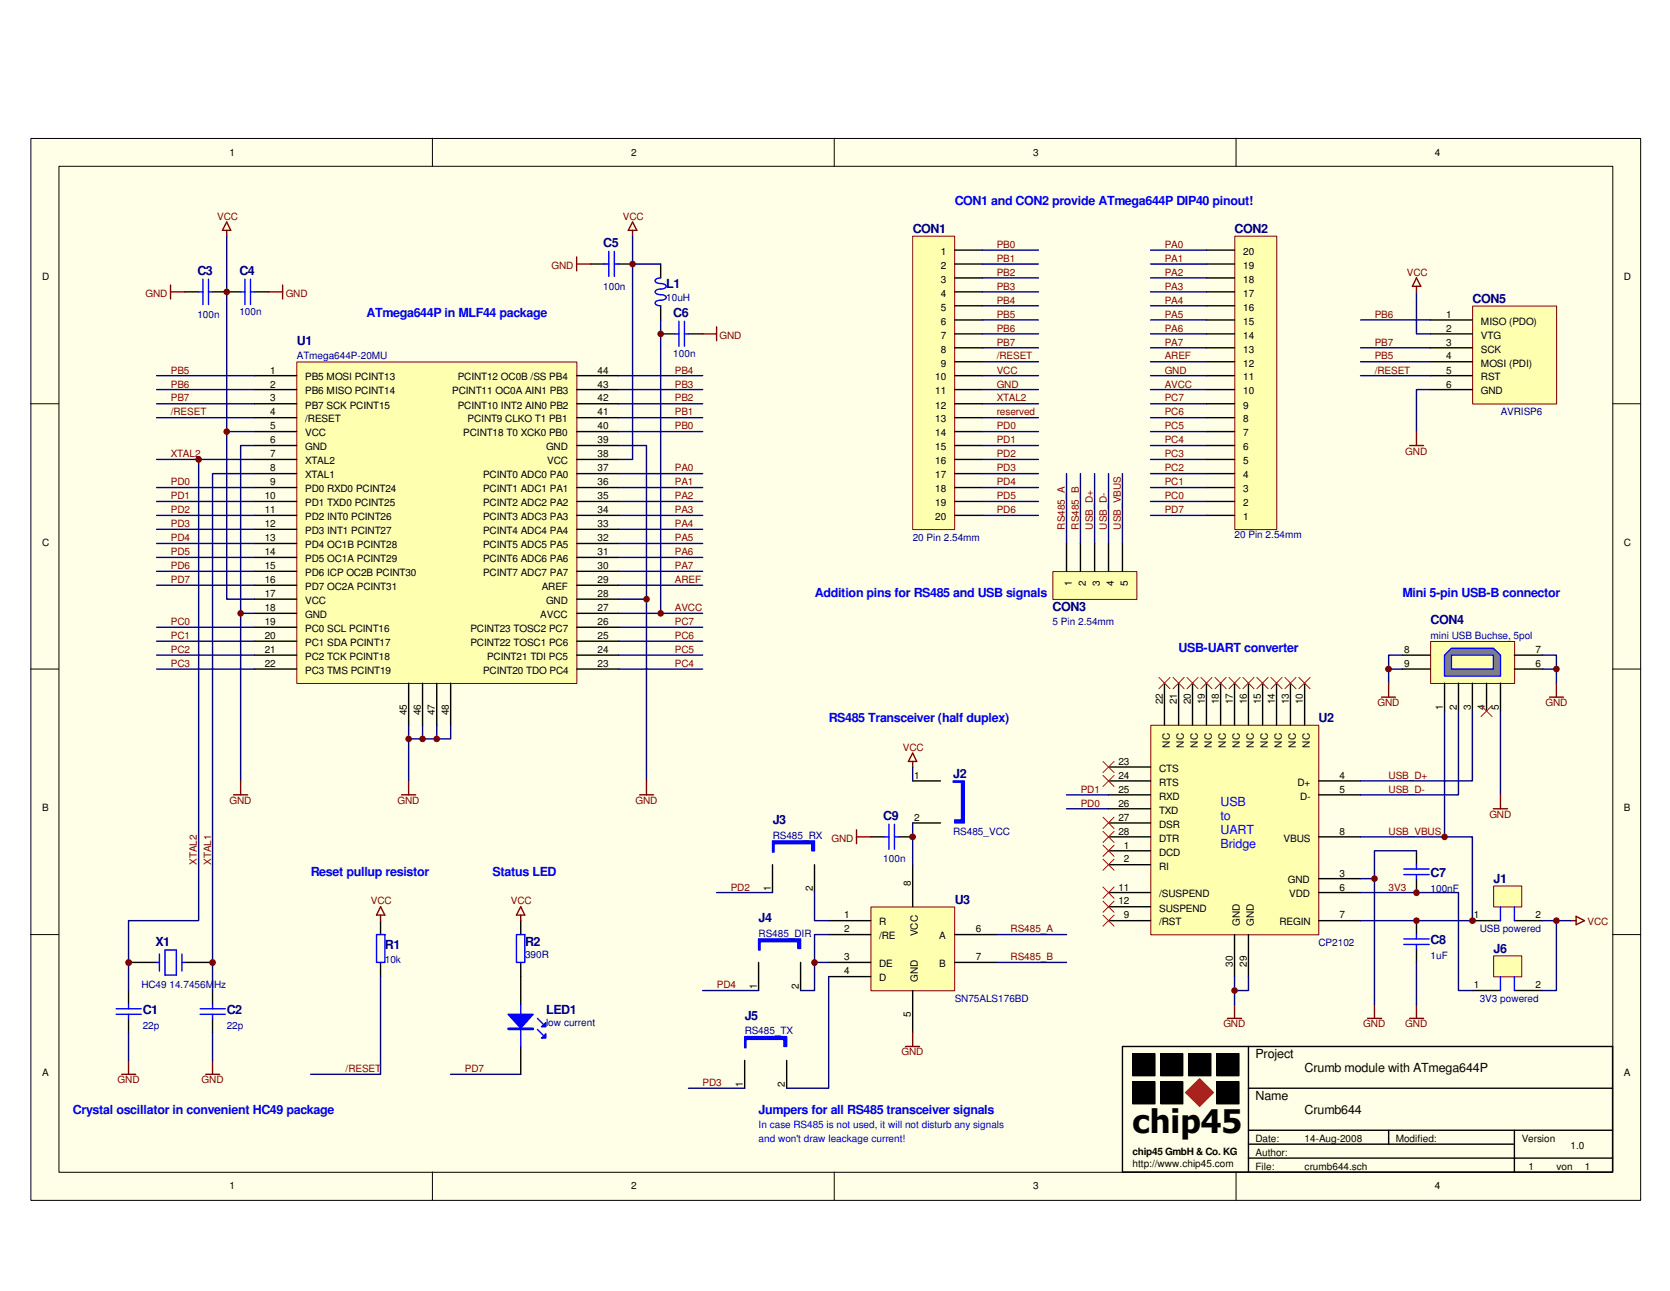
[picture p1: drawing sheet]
<svg xmlns="http://www.w3.org/2000/svg" width="279mm" height="216mm" viewBox="0 0 279 216" stroke-linecap="round" stroke-linejoin="round" font-family="sans-serif">
<path d="M5.2 23.2h269.3v177.5h-269.3z" fill="#ffffe8"/>
<g fill="none" stroke="#000" stroke-width=".17">
<path d="M5.2 23.2h269.3v177.5h-269.3zM9.9 27.8h259.9v168.2h-259.9zM72.3 23.1v4.7M139.6 23.1v4.7M206.8 23.1v4.7M5.1 67.5h4.7M269.8 67.5h4.6M5.1 111.9h4.7M269.8 111.9h4.6M5.1 156.3h4.7M269.8 156.3h4.6M189.5 176.2h3.8v3.7h-3.8z"/>
<path d="M194.2 176.2h3.7v3.7h-3.7zM198.8 176.2h3.8v3.7h-3.8zM203.5 176.2h3.8v3.7h-3.8zM72.3 196v4.7M139.6 196v4.7M189.5 180.9h3.8v3.7h-3.8zM194.2 180.9h3.7v3.7h-3.7zM203.5 180.9h3.8v3.7h-3.8zM206.8 196v4.7"/>
</g>
<path d="M208.9 175v21M269.8 175h-82v21M208.9 189h60.9M208.9 191.3h44.5M208.9 193.7h60.9M208.9 182h60.9M232.3 189v2.3M253.4 189v7" fill="none" stroke="#000" stroke-width=".23"/>
<path d="M189.5 176.2h3.8v3.7h-3.8zM194.2 176.2h3.7v3.7h-3.7zM198.9 176.2h3.7v3.7h-3.7zM203.6 176.2h3.7v3.7h-3.7zM189.5 180.9h3.8v3.7h-3.8zM194.2 180.9h3.7v3.7h-3.7zM203.6 180.9h3.7v3.7h-3.7z" fill="#000"/>
<path d="M198.3 182.7l2.4-2.3 2.3 2.3-2.3 2.3z" fill="#bf0000"/>
<path d="M198.3 182.7l2.4-2.3 2.3 2.3-2.3 2.3z" fill="none" stroke="#bf0000" stroke-width=".17"/>
<path d="M269.8 175v21h-82" fill="none" stroke="#000" stroke-width=".23"/>
<path d="M49.7 60.6h46.8v53.7h-46.8z" fill="#ffffb0"/>
<path d="M49.7 60.5h46.8v53.8h-46.8z" fill="none" stroke="#800000" stroke-width=".17"/>
<g fill="none" stroke="#000" stroke-width=".23">
<path d="M42.6 62.8h7M42.6 65.2h7M42.6 67.5h7M42.6 69.8h7M42.6 72.2h7M42.6 74.5h7M42.6 76.8h7M42.6 79.2h7M96.5 62.8h7M96.5 65.2h7M96.5 67.5h7M96.5 69.8h7"/>
<path d="M96.5 72.2h7M96.5 74.5h7M96.5 76.8h7M96.5 79.2h7M42.6 81.5h7M42.6 83.9h7M42.6 86.2h7M42.6 88.5h7M42.6 90.9h7M42.6 93.2h7M42.6 95.5h7M42.6 97.9h7"/>
<path d="M96.5 81.5h7M96.5 83.9h7M96.5 86.2h7M96.5 88.5h7M96.5 90.9h7M96.5 93.2h7M96.5 95.5h7M96.5 97.9h7M42.6 100.2h7M42.6 102.6h7M42.6 104.9h7M42.6 107.2h7"/>
<path d="M42.6 109.6h7M42.6 111.9h7M68.4 114.3v6.9M70.7 114.3v6.9M73.1 114.3v6.9M75.4 114.3v6.9M96.5 100.2h7M96.5 102.6h7M96.5 104.9h7M96.5 107.2h7M96.5 109.6h7M96.5 111.9h7"/>
</g>
<path d="M145.8 151.7h13.9v14h-13.9z" fill="#ffffb0"/>
<path d="M145.7 151.7h14v14h-14z" fill="none" stroke="#800000" stroke-width=".17"/>
<path d="M138.6 154h7.1M138.6 156.3h7.1M152.7 144.6v7M159.7 156.3h7M138.6 161h7.1M138.6 163.3h7.1M152.7 165.7v6.9M159.7 161h7" fill="none" stroke="#000" stroke-width=".23"/>
<path d="M192.6 121.3h28v35h-28z" fill="#ffffb0"/>
<path d="M192.5 121.3h28.1v35h-28.1z" fill="none" stroke="#800000" stroke-width=".17"/>
<g fill="none" stroke="#000" stroke-width=".23">
<path d="M194.8 114.3v6.9M197.2 114.3v6.9M199.5 114.3v6.9M201.8 114.3v6.9M204.2 114.3v6.9M206.5 114.3v6.9M208.9 114.3v6.9M211.2 114.3v6.9M213.6 114.3v6.9M215.9 114.3v6.9M218.3 114.3v6.9M185.5 140h7"/>
<path d="M185.5 132.9h7M185.5 130.6h7M185.5 137.6h7M185.5 135.3h7M185.5 128.3h7M220.6 140h7M220.6 132.9h7M220.6 130.6h7M185.5 154h7M185.5 149.3h7M185.5 151.6h7M185.5 144.6h7"/>
<path d="M185.5 142.3h7M206.5 156.3v7M208.9 156.3v7M220.6 154h7M220.6 149.3h7M220.6 146.9h7M237 142.3v2.3M237 146.9v2.4M237 154v2.3M237 158.6v2.4"/>
</g>
<path d="M234.9 146.3h4.2M234.9 145.3h4.2M234.9 157.9h4.2M234.9 157h4.2M237 144.6v.7M237 146.3v.6M237 156.3v.7M237 157.9v.7" fill="none" stroke="#00f" stroke-width=".23"/>
<path d="M249.9 135.3h2.3M251 132.9v2.4M205.4 170.3h2.3M206.5 168v2.3M228.8 170.3h2.3M230 168v2.3M235.8 170.3h2.4M237 168v2.3" fill="none" stroke="#800000" stroke-width=".23"/>
<path d="M251 118.9v14M227.6 146.9h2.4v21.1M227.6 149.3h9.4M237 142.3h-7v4.6M206.5 163.3v4.7M208.9 163.3v2.4h-2.4M237 161v7" fill="none" stroke="#000080" stroke-width=".23"/>
<g fill="none" stroke="#f00" stroke-width=".17">
<path d="M193.9 113.3l1.8 1.9M195.7 113.3l-1.8 1.9M196.3 113.3l1.8 1.9M198.1 113.3l-1.8 1.9M198.6 113.3l1.8 1.9M200.4 113.3l-1.8 1.9M200.9 113.3l1.9 1.9M202.8 113.3l-1.9 1.9M203.3 113.3l1.8 1.9M205.1 113.3l-1.8 1.9M205.6 113.3l1.9 1.9M207.5 113.3l-1.9 1.9"/>
<path d="M207.9 113.3l1.9 1.9M209.8 113.3l-1.9 1.9M210.3 113.3l1.9 1.9M212.2 113.3l-1.9 1.9M212.6 113.3l1.9 1.9M214.5 113.3l-1.9 1.9M215 113.3l1.8 1.9M216.8 113.3l-1.8 1.9M217.3 113.3l1.9 1.9M219.2 113.3l-1.9 1.9M184.5 150.7l1.9 1.9M186.4 150.7l-1.9 1.9"/>
</g>
<path d="M239.4 107.3h14v7h-14z" fill="#ffffb0"/>
<path d="M239.4 107.3h14v7h-14z" fill="none" stroke="#800000" stroke-width=".17"/>
<path d="M241.7 114.3v4.6M244 114.3v4.6M246.3 114.3v4.6M248.7 114.3v4.6" fill="none" stroke="#000" stroke-width=".23"/>
<path d="M241.7 109.6l1.1-1.2h7.1l1.1 1.2v3.5h-9.3z" fill-rule="evenodd" fill="#808080"/>
<path d="M242.8 108.4h7.1l1.1 1.2v3.5h-9.3v-3.5z" fill="none" stroke="#00f" stroke-width=".23"/>
<path d="M242.8 109.6h7.1v2.3h-7.1z" fill-rule="evenodd" fill="#ffffb0"/>
<path d="M242.8 109.6h7.1v2.3h-7.1z" fill="none" stroke="#00f" stroke-width=".23"/>
<path d="M234.7 111.9h4.6M234.7 109.6h4.6M251 114.3v4.6M253.4 111.9h4.7M253.4 109.6h4.7M246.3 154h4.7M253.4 154h4.7" fill="none" stroke="#000" stroke-width=".23"/>
<path d="M241.7 118.9v21.1h-14.1M244 118.9v14h-16.4M246.3 118.9v11.7h-18.7M241.7 140h4.6v14h-18.7" fill="none" stroke="#000080" stroke-width=".23"/>
<g fill="none" stroke="#f00" stroke-width=".17">
<path d="M247.8 118l1.8 1.8M249.6 118l-1.8 1.8M184.5 127.3l1.9 1.9M184.5 129.7l1.9 1.8M184.5 136.7l1.9 1.9M184.5 139l1.9 1.9M186.4 127.3l-1.9 1.9M186.4 129.7l-1.9 1.8M186.4 136.7l-1.9 1.9M186.4 139l-1.9 1.9M184.5 141.4l1.9 1.8M184.5 143.7l1.9 1.8"/>
<path d="M184.5 153l1.9 1.9M184.5 148.3l1.9 1.9M186.4 141.4l-1.9 1.8M186.4 143.7l-1.9 1.8M186.4 153l-1.9 1.9M186.4 148.3l-1.9 1.9"/>
</g>
<path d="M262.8 154h.9M263.7 153.2l1.4 .8-1.4 .6z" fill="none" stroke="#800000" stroke-width=".23"/>
<path d="M249.9 148.2h4.7v3.5h-4.7z" fill="#ffffb0"/>
<path d="M249.9 148.2h4.7v3.5h-4.7z" fill="none" stroke="#800000" stroke-width=".17"/>
<g fill="none" stroke="#00f" stroke-width=".23">
<path d="M26.7 159.6v2.8M27.6 158.9h1.9v4.2h-1.9zM30.4 159.6v2.8M86.4 156.3h1.4v4.7h-1.4zM251 151.6v2.4M253.4 151.6v2.4M19.4 169.6h4.2M19.4 168.7h4.2M21.5 168v.7M21.5 169.6v.7M26.2 161h.5M30.4 161h.5"/>
<path d="M33.5 169.6h4.2M33.5 168.7h4.2M35.6 168v.7M35.6 169.6v.7M87.1 168v7M89.9 172.2l.9 .9M89.9 170.3l.9 .9"/>
</g>
<path d="M232.3 111.9h2.4M234.7 109.6h-2.4v4.7M258.1 109.6h2.3v4.7M258.1 111.9h2.3M21.5 172.6v4.7M35.6 172.6v4.7" fill="none" stroke="#000080" stroke-width=".23"/>
<path d="M231.1 116.6h2.4M232.3 114.3v2.3M259.3 116.6h2.3M260.4 114.3v2.3M20.4 179.7h2.3M21.5 177.3v2.4M34.4 179.7h2.3M35.6 177.3v2.4" fill="none" stroke="#800000" stroke-width=".23"/>
<path d="M87.1 154v2.3M21.5 165.7v2.3M21.5 170.3v2.3M21.5 161h4.7M30.9 161h4.7M35.6 165.7v2.3M35.6 170.3v2.3M87.1 161v7M87.1 175v4.7" fill="none" stroke="#000" stroke-width=".23"/>
<path d="M85 169.6h4.2l-2.1 2.4z" fill="#00f"/>
<path d="M85 169.6h4.2l-2.1 2.4zM85 172h4.2v.2h-4.2z" fill="none" stroke="#00f" stroke-width=".23"/>
<path d="M85 172.1h4.2" fill="none" stroke="#00f" stroke-width=".21"/>
<path d="M91.3 172.9v.7h-.7z" fill="#00f"/>
<path d="M91.3 172.9v.7h-.7z" fill="none" stroke="#00f" stroke-width=".23"/>
<path d="M90.6 171.7l.7-.7v.7z" fill="#00f"/>
<path d="M90.6 171.7l.7-.7v.7z" fill="none" stroke="#00f" stroke-width=".23"/>
<path d="M87.1 151.6l.7 1.4h-1.4zM87.1 153v1" fill="none" stroke="#800000" stroke-width=".23"/>
<path d="M246.4 51.2h14v16.4h-14z" fill="#ffffb0"/>
<path d="M246.4 51.2h14v16.4h-14z" fill="none" stroke="#800000" stroke-width=".17"/>
<path d="M98.8 44.2h2.3M103.5 44.2h2.3M110.5 44.2v2.3M110.5 51.1v2.4M239.3 53.5h7M239.3 55.8h7M239.3 58.2h7M239.3 60.5h7M239.3 62.8h7M239.3 65.2h7M63.7 154v2.3M63.7 161v2.3" fill="none" stroke="#000" stroke-width=".23"/>
<g fill="none" stroke="#000080" stroke-width=".23">
<path d="M37.9 39.5v60.7h4.7M227.6 53.5h11.7M227.6 58.2h11.7M237 48.8v7h2.3M37.9 72.2h4.7M42.6 79.2h-7v86.5M42.6 76.8h-9.4v77.2h-11.7v11.7M42.6 74.5h-2.3v56.1M227.6 60.5h11.7M227.6 62.8h11.7M239.3 65.2h-2.3v7M40.3 102.6h2.3"/>
<path d="M68.4 121.2v9.4M70.7 121.2v2.4M73.1 121.2v2.4M75.4 121.2v2.4h-7"/>
</g>
<g fill="none" stroke="#800000" stroke-width=".23">
<path d="M37.9 37.1l.7 1.4h-1.4zM37.9 38.5v1M105.8 37.1l.8 1.4h-1.5zM105.8 38.5v1M96.5 43v2.3M96.5 44.2h2.3M237 46.5l.7 1.4h-1.4zM237 47.9v.9M235.8 74.5h2.4M237 72.2v2.3M39.1 132.9h2.3M40.3 130.6v2.3"/>
<path d="M67.2 132.9h2.4M68.4 130.6v2.3M63.7 151.6l.7 1.4h-1.4zM63.7 153v1"/>
</g>
<path d="M101.1 44.2h.8M101.9 42v4.2M102.8 44.2h.7M102.8 42v4.2M110.5 46.5a.81 .81 0 0 0-.9 .4 .81 .81 0 0 0 .9 .5 .84 .84 0 0 1 1 .5 .84 .84 0 0 1-1 .4 .81 .81 0 0 0-.9 .5 .81 .81 0 0 0 .9 .5 .84 .84 0 0 1 1 .4 .84 .84 0 0 1-1 .5 .81 .81 0 0 0-.9 .5 .81 .81 0 0 0 .9 .4M63 156.3h1.4v4.7h-1.4z" fill="none" stroke="#00f" stroke-width=".23"/>
<path d="M152.7 39.5h7v49.1h-7z" fill="#ffffb0"/>
<path d="M152.7 39.5h7v49.1h-7z" fill="none" stroke="#800000" stroke-width=".17"/>
<g fill="none" stroke="#000" stroke-width=".23">
<path d="M159.7 41.8h4.7M159.7 44.2h4.7M159.7 46.5h4.7M159.7 48.8h4.7M159.7 51.1h4.7M159.7 53.5h4.7M159.7 55.8h4.7M159.7 58.2h4.7M159.7 60.5h4.7M159.7 62.8h4.7M159.7 65.2h4.7M159.7 67.5h4.7"/>
<path d="M159.7 69.8h4.7M159.7 72.2h4.7M159.7 74.5h4.7M159.7 76.8h4.7M159.7 79.2h4.7M159.7 81.5h4.7M159.7 83.9h4.7M159.7 86.2h4.7"/>
</g>
<path d="M206.6 39.5h7v49.1h-7z" fill="#ffffb0"/>
<path d="M206.6 39.5h7v49.1h-7z" fill="none" stroke="#800000" stroke-width=".17"/>
<g fill="none" stroke="#000" stroke-width=".23">
<path d="M110.5 55.8h2.4M115.2 55.8h2.4M201.8 58.2h4.7M201.8 55.8h4.7M201.8 53.5h4.7M201.8 51.1h4.7M201.8 48.8h4.7M201.8 46.5h4.7M201.8 44.2h4.7M201.8 41.8h4.7M201.8 79.2h4.7M201.8 76.8h4.7"/>
<path d="M201.8 74.5h4.7M201.8 72.2h4.7M201.8 69.8h4.7M201.8 67.5h4.7M201.8 65.2h4.7M201.8 62.8h4.7M201.8 60.5h4.7M201.8 86.2h4.7M201.8 83.9h4.7M201.8 81.5h4.7"/>
</g>
<path d="M105.8 39.5v37.3h-2.3M105.8 44.2h4.7M110.5 53.5v49.1h-7M103.5 74.5h4.7v25.7M103.5 100.2h4.7v30.4" fill="none" stroke="#000080" stroke-width=".23"/>
<path d="M112.9 55.8h.7M113.6 53.7v4.2M114.5 55.8h.7M114.5 53.7v4.2" fill="none" stroke="#00f" stroke-width=".23"/>
<path d="M117.6 55.8h2.3M119.9 54.7v2.3M107 132.9h2.3M108.2 130.6v2.3" fill="none" stroke="#800000" stroke-width=".23"/>
<circle cx="206.5" cy="165.7" r=".46" fill="#800000"/>
<circle cx="206.5" cy="165.7" r=".46" fill="none" stroke="#800000" stroke-width=".17"/>
<circle cx="230" cy="146.9" r=".46" fill="#800000"/>
<circle cx="230" cy="146.9" r=".46" fill="none" stroke="#800000" stroke-width=".17"/>
<circle cx="241.7" cy="140" r=".46" fill="#800000"/>
<circle cx="241.7" cy="140" r=".46" fill="none" stroke="#800000" stroke-width=".17"/>
<circle cx="232.3" cy="111.9" r=".48" fill="#800000"/>
<circle cx="232.3" cy="111.9" r=".48" fill="none" stroke="#800000" stroke-width=".17"/>
<circle cx="260.4" cy="111.9" r=".46" fill="#800000"/>
<circle cx="260.4" cy="111.9" r=".46" fill="none" stroke="#800000" stroke-width=".17"/>
<path d="M30.9 48.8h2.3M35.6 48.8h4.7M42.6 48.8h2.4" fill="none" stroke="#000" stroke-width=".23"/>
<path d="M33.2 48.8h.8M34 46.7v4.2M34.9 48.8h.7M34.9 46.7v4.2M40.3 48.8h.7M41 46.7v4.2M41.9 48.8h.7M41.9 46.7v4.2" fill="none" stroke="#00f" stroke-width=".23"/>
<path d="M28.5 47.7v2.3M28.5 48.8h2.4M45 48.8h2.3M47.3 47.7v2.3" fill="none" stroke="#800000" stroke-width=".23"/>
<circle cx="246.4" cy="154" r=".48" fill="#800000"/>
<circle cx="246.4" cy="154" r=".48" fill="none" stroke="#800000" stroke-width=".17"/>
<g fill="none" stroke="#000080" stroke-width=".23">
<path d="M164.4 41.8h9.3M164.4 44.2h9.3M164.4 46.5h9.3M164.4 48.8h9.3M164.4 51.1h9.3M164.4 53.5h9.3M164.4 55.8h9.3M164.4 58.2h9.3M192.5 41.8h9.3M192.5 44.2h9.3M192.5 46.5h9.3M192.5 48.8h9.3"/>
<path d="M192.5 51.1h9.3M192.5 53.5h9.3M192.5 55.8h9.3M192.5 58.2h9.3M26.2 62.8h16.4M26.2 65.2h16.4M26.2 67.5h16.4M26.2 69.8h16.4M26.2 76.8h7M103.5 62.8h14.1M103.5 65.2h14.1M103.5 67.5h14.1"/>
<path d="M103.5 69.8h14.1M103.5 72.2h14.1M103.5 79.2h14.1M164.4 62.8h9.3M164.4 65.2h9.3M164.4 67.5h9.3M164.4 69.8h9.3M164.4 72.2h9.3M164.4 79.2h9.3M164.4 76.8h9.3M164.4 60.5h9.3M164.4 74.5h9.3"/>
<path d="M192.5 62.8h9.3M192.5 65.2h9.3M192.5 67.5h9.3M192.5 69.8h9.3M192.5 72.2h9.3M192.5 79.2h9.3M192.5 76.8h9.3M192.5 60.5h9.3M192.5 74.5h9.3M26.2 81.5h16.4M26.2 83.9h16.4M26.2 86.2h16.4"/>
<path d="M26.2 88.5h16.4M26.2 90.9h16.4M26.2 93.2h16.4M26.2 95.5h16.4M26.2 97.9h16.4M103.5 81.5h14.1M103.5 83.9h14.1M103.5 86.2h14.1M103.5 88.5h14.1M103.5 90.9h14.1M103.5 93.2h14.1M103.5 95.5h14.1"/>
<path d="M103.5 97.9h14.1M164.4 81.5h9.3M164.4 83.9h9.3M164.4 86.2h9.3M192.5 81.5h9.3M192.5 83.9h9.3M192.5 86.2h9.3M26.2 104.9h16.4M26.2 107.2h16.4M26.2 109.6h16.4M26.2 111.9h16.4M103.5 104.9h14.1"/>
<path d="M103.5 107.2h14.1M103.5 109.6h14.1M103.5 111.9h14.1M110.5 102.6h7.1"/>
</g>
<path d="M176.2 95.6h14v4.6h-14z" fill="#ffffb0"/>
<path d="M176.1 95.6h14.1v4.6h-14.1z" fill="none" stroke="#800000" stroke-width=".17"/>
<path d="M178.4 90.9v4.6M180.8 90.9v4.6M183.1 90.9v4.6M185.5 90.9v4.6M187.8 90.9v4.6" fill="none" stroke="#000" stroke-width=".23"/>
<path d="M178.4 79.2v11.7M180.8 79.2v11.7M183.1 79.2v11.7M185.5 79.2v11.7M187.8 79.2v11.7" fill="none" stroke="#000080" stroke-width=".23"/>
<circle cx="35.5" cy="161" r=".48" fill="#800000"/>
<circle cx="35.5" cy="161" r=".48" fill="none" stroke="#800000" stroke-width=".17"/>
<circle cx="21.5" cy="161" r=".49" fill="#800000"/>
<circle cx="21.5" cy="161" r=".49" fill="none" stroke="#800000" stroke-width=".17"/>
<circle cx="33.2" cy="76.8" r=".47" fill="#800000"/>
<circle cx="33.2" cy="76.8" r=".47" fill="none" stroke="#800000" stroke-width=".17"/>
<circle cx="37.9" cy="72.2" r=".46" fill="#800000"/>
<circle cx="37.9" cy="72.2" r=".46" fill="none" stroke="#800000" stroke-width=".17"/>
<circle cx="40.3" cy="102.6" r=".46" fill="#800000"/>
<circle cx="40.3" cy="102.6" r=".46" fill="none" stroke="#800000" stroke-width=".17"/>
<circle cx="68.4" cy="123.6" r=".46" fill="#800000"/>
<circle cx="68.4" cy="123.6" r=".46" fill="none" stroke="#800000" stroke-width=".17"/>
<circle cx="73.1" cy="123.6" r=".47" fill="#800000"/>
<circle cx="73.1" cy="123.6" r=".47" fill="none" stroke="#800000" stroke-width=".17"/>
<circle cx="70.7" cy="123.6" r=".46" fill="#800000"/>
<circle cx="70.7" cy="123.6" r=".46" fill="none" stroke="#800000" stroke-width=".17"/>
<circle cx="110.5" cy="102.6" r=".46" fill="#800000"/>
<circle cx="110.5" cy="102.6" r=".46" fill="none" stroke="#800000" stroke-width=".17"/>
<circle cx="108.2" cy="100.2" r=".46" fill="#800000"/>
<circle cx="108.2" cy="100.2" r=".46" fill="none" stroke="#800000" stroke-width=".17"/>
<path d="M166.7 156.3h11.7M63.7 163.3v16.4h-11.7M75.4 179.7h11.7M166.7 161h11.7" fill="none" stroke="#000080" stroke-width=".23"/>
<path d="M143.3 138.8v2.3M143.3 140h2.4M152.7 125.9l.7 1.4h-1.4zM152.7 127.3v1M151.5 175h2.3M152.7 172.6v2.4" fill="none" stroke="#800000" stroke-width=".23"/>
<path d="M145.7 140h2.3M150.3 140h2.4" fill="none" stroke="#000" stroke-width=".23"/>
<path d="M148 140h.7M148.7 137.8v4.2M149.6 140h.7M149.6 137.8v4.2" fill="none" stroke="#00f" stroke-width=".23"/>
<circle cx="37.9" cy="48.8" r=".46" fill="#800000"/>
<circle cx="37.9" cy="48.8" r=".46" fill="none" stroke="#800000" stroke-width=".17"/>
<circle cx="105.8" cy="44.2" r=".46" fill="#800000"/>
<circle cx="105.8" cy="44.2" r=".46" fill="none" stroke="#800000" stroke-width=".17"/>
<circle cx="110.5" cy="55.8" r=".46" fill="#800000"/>
<circle cx="110.5" cy="55.8" r=".46" fill="none" stroke="#800000" stroke-width=".17"/>
<circle cx="237" cy="154" r=".46" fill="#800000"/>
<circle cx="237" cy="154" r=".46" fill="none" stroke="#800000" stroke-width=".17"/>
<path d="M152.7 130.6h4.7M152.7 137.6h4.7" fill="none" stroke="#000" stroke-width=".23"/>
<path d="M159.5 130.6h1.8v7h-1.6v-.5h1.2v-6.3h-1.4z" fill-rule="evenodd" fill="#00f"/>
<path d="M159.5 130.6h1.8v7h-1.6v-.5h1.2v-6.3h-1.4z" fill="none" stroke="#00f" stroke-width=".23"/>
<path d="M129.2 144.6v4.7M136.3 144.6v4.7" fill="none" stroke="#000" stroke-width=".23"/>
<path d="M129.2 140.6h7.1v1.7h-.5v-1.2h-6.3v1.4h-.3z" fill-rule="evenodd" fill="#00f"/>
<path d="M129.2 140.6h7.1v1.7h-.5v-1.2h-6.3v1.4h-.3z" fill="none" stroke="#00f" stroke-width=".23"/>
<path d="M126.9 161v4.7M133.9 161v4.7" fill="none" stroke="#000" stroke-width=".23"/>
<path d="M126.9 157h7v1.6h-.4v-1.1h-6.3v1.4h-.3z" fill-rule="evenodd" fill="#00f"/>
<path d="M126.9 157h7v1.6h-.4v-1.1h-6.3v1.4h-.3z" fill="none" stroke="#00f" stroke-width=".23"/>
<path d="M124.6 177.3v4.7M131.6 177.3v4.7" fill="none" stroke="#000" stroke-width=".23"/>
<path d="M124.6 173.4h7v1.6h-.5v-1.2h-6.3v1.4h-.2z" fill-rule="evenodd" fill="#00f"/>
<path d="M124.6 173.4h7v1.6h-.5v-1.2h-6.3v1.4h-.2z" fill="none" stroke="#00f" stroke-width=".23"/>
<path d="M119.9 149.3h9.3M136.3 149.3v4.7h2.3M138.6 156.3h-2.3v9.4h-2.4M117.6 165.7h9.3M136.3 161h2.3M138.6 163.3v18.7h-7M115.2 182h9.4" fill="none" stroke="#000080" stroke-width=".23"/>
<circle cx="136.3" cy="161" r=".48" fill="#800000"/>
<circle cx="136.3" cy="161" r=".48" fill="none" stroke="#800000" stroke-width=".17"/>
<path d="M152.7 128.3v2.3M152.7 137.6v7" fill="none" stroke="#000080" stroke-width=".23"/>
<circle cx="152.7" cy="140" r=".48" fill="#800000"/>
<circle cx="152.7" cy="140" r=".48" fill="none" stroke="#800000" stroke-width=".17"/>
<path d="M178.4 132.9h7.1M178.4 135.3h7.1" fill="none" stroke="#000080" stroke-width=".23"/>
<path d="M246.3 165.7h4.7M253.4 165.7h4.7" fill="none" stroke="#000" stroke-width=".23"/>
<path d="M249.9 159.9h4.7v3.5h-4.7z" fill="#ffffb0"/>
<path d="M249.9 159.9h4.7v3.5h-4.7z" fill="none" stroke="#800000" stroke-width=".17"/>
<path d="M251 163.3v2.4M253.4 163.3v2.4" fill="none" stroke="#00f" stroke-width=".23"/>
<path d="M258.1 154h4.7M260.4 154v11.7h-2.3" fill="none" stroke="#000080" stroke-width=".23"/>
<circle cx="260.4" cy="154" r=".46" fill="#800000"/>
<circle cx="260.4" cy="154" r=".46" fill="none" stroke="#800000" stroke-width=".17"/>
<path d="M237 149.3h7v16.4h2.3" fill="none" stroke="#000080" stroke-width=".23"/>
<circle cx="237" cy="149.3" r=".48" fill="#800000"/>
<circle cx="237" cy="149.3" r=".48" fill="none" stroke="#800000" stroke-width=".17"/>
<text font-size="5.4" x="189.5" y="189.5">chip45</text>
<g font-size="2.1" fill="#00f">
<text x="159.7" y="34.3">CON1 and CON2 provide ATmega644P DIP40 pinout!</text>
<text x="61.3" y="53">ATmega644P in MLF44 package</text>
<text x="136.3" y="99.8">Addition pins for RS485 and USB signals</text>
<text x="234.7" y="99.8">Mini 5-pin USB-B connector</text>
<text x="197.2" y="109.1">USB-UART converter</text>
<text x="138.6" y="120.8">RS485 Transceiver (half duplex)</text>
<text x="204.2" y="134.9">USB</text>
<text x="204.2" y="137.2">to</text>
<text x="204.2" y="139.5">UART</text>
<text x="204.2" y="141.9">Bridge</text>
<text x="52" y="146.5">Reset pullup resistor</text>
<text x="82.4" y="146.5">Status LED</text>
<text x="12.2" y="186.2">Crystal oscillator in convenient HC49 package</text>
<text x="126.9" y="186.2">Jumpers for all RS485 transceiver signals</text>
</g>
<g font-size="2.1" fill="#000080">
<text x="100.9" y="41.4">C5</text>
<text x="152.7" y="39">CON1</text>
<text x="206.5" y="39">CON2</text>
<text x="33" y="46">C3</text>
<text x="40" y="46">C4</text>
<text x="111.5" y="48.1">L1</text>
<text x="112.6" y="53">C6</text>
<text x="246.4" y="50.7">CON5</text>
<text x="49.7" y="57.7">U1</text>
<text x="176.1" y="102.1">CON3</text>
<text x="239.4" y="104.4">CON4</text>
<text x="220.6" y="120.8">U2</text>
<text x="159.5" y="130.1">J2</text>
<text x="129.3" y="137.8">J3</text>
<text x="147.8" y="137.2">C9</text>
<text x="239.4" y="146.7">C7</text>
<text x="249.9" y="147.7">J1</text>
<text x="126.9" y="154.2">J4</text>
<text x="159.7" y="151.2">U3</text>
<text x="26" y="158.2">X1</text>
<text x="64.4" y="158.7">R1</text>
<text x="87.8" y="158.2">R2</text>
<text x="239.4" y="157.9">C8</text>
<text x="249.9" y="159.3">J6</text>
<text x="23.9" y="169.6">C1</text>
<text x="37.9" y="169.6">C2</text>
<text x="91.4" y="169.6">LED1</text>
<text x="124.6" y="170.6">J5</text>
</g>
<g font-size="2.1">
<text x="210.1" y="176.9">Project</text>
<text x="218.3" y="179.2">Crumb module with ATmega644P</text>
<text x="210.1" y="183.9">Name</text>
<text x="218.3" y="186.3">Crumb644</text>
</g>
<g font-size="1.7">
<text x="38.4" y="26">1</text>
<text x="105.6" y="26">2</text>
<text x="172.8" y="26">3</text>
<text x="240.1" y="26">4</text>
<text x="7" y="46.8">D</text>
<text x="157.4" y="42.6">1</text>
<text x="157.4" y="45">2</text>
<text x="157.4" y="47.3">3</text>
<text x="208" y="47.3">18</text>
<text x="208" y="45">19</text>
<text x="208" y="42.6">20</text>
<text x="271.7" y="46.8">D</text>
<text x="157.4" y="49.6">4</text>
<text x="157.4" y="51.9">5</text>
<text x="208" y="51.9">16</text>
<text x="208" y="49.6">17</text>
<text x="241.9" y="53.1">1</text>
<text x="157.4" y="54.3">6</text>
<text x="157.4" y="56.6">7</text>
<text x="157.4" y="59">8</text>
<text x="208" y="59">13</text>
<text x="208" y="56.6">14</text>
<text x="208" y="54.3">15</text>
<text x="241.9" y="55.5">2</text>
<text x="241.9" y="57.8">3</text>
<text x="247.8" y="54.3">MISO (PDO)</text>
<text x="247.8" y="56.6">VTG</text>
<text x="247.8" y="59">SCK</text>
<text x="45.2" y="62.5">1</text>
<text x="45.2" y="64.8">2</text>
<text x="51.1" y="63.6">PB5 MOSI PCINT13</text>
<text x="51.1" y="66">PB6 MISO PCINT14</text>
<text x="75.6" y="66">PCINT11 OC0A AIN1 PB3</text>
<text x="76.6" y="63.6">PCINT12 OC0B /SS PB4</text>
<text x="100" y="62.5">44</text>
<text x="100" y="64.8">43</text>
<text x="156.5" y="63.6">10</text>
<text x="156.5" y="66">11</text>
<text x="157.4" y="61.3">9</text>
<text x="208" y="66">10</text>
<text x="208" y="63.6">11</text>
<text x="208" y="61.3">12</text>
<text x="241.9" y="60.1">4</text>
<text x="241.9" y="62.5">5</text>
<text x="241.9" y="64.8">6</text>
<text x="247.8" y="61.3">MOSI (PDI)</text>
<text x="247.8" y="63.6">RST</text>
<text x="247.8" y="66">GND</text>
<text x="45.2" y="67.1">3</text>
<text x="45.2" y="69.5">4</text>
<text x="45.2" y="71.8">5</text>
<text x="51.1" y="68.3">PB7 SCK PCINT15</text>
<text x="51.1" y="70.7">/RESET</text>
<text x="76.6" y="68.3">PCINT10 INT2 AIN0 PB2</text>
<text x="78.2" y="70.7">PCINT9 CLKO T1 PB1</text>
<text x="100" y="71.8">40</text>
<text x="100" y="67.1">42</text>
<text x="100" y="69.5">41</text>
<text x="156.5" y="68.3">12</text>
<text x="156.5" y="70.7">13</text>
<text x="208" y="70.7">8</text>
<text x="208" y="68.3">9</text>
<text x="45.2" y="74.2">6</text>
<text x="45.2" y="76.5">7</text>
<text x="51.1" y="73">VCC</text>
<text x="51.1" y="75.3">GND</text>
<text x="51.1" y="77.6">XTAL2</text>
<text x="77.5" y="73">PCINT18 T0 XCK0 PB0</text>
<text x="91.4" y="75.3">GND</text>
<text x="91.6" y="77.6">VCC</text>
<text x="100" y="74.2">39</text>
<text x="100" y="76.5">38</text>
<text x="156.5" y="73">14</text>
<text x="156.5" y="75.3">15</text>
<text x="156.5" y="77.6">16</text>
<text x="208" y="77.6">5</text>
<text x="208" y="75.3">6</text>
<text x="208" y="73">7</text>
<text x="44.3" y="83.5">10</text>
<text x="45.2" y="78.8">8</text>
<text x="45.2" y="81.2">9</text>
<text x="51.1" y="80">XTAL1</text>
<text x="51.1" y="82.3">PD0 RXD0 PCINT24</text>
<text x="80.8" y="82.3">PCINT1 ADC1 PA1</text>
<text x="80.8" y="80">PCINT0 ADC0 PA0</text>
<text x="100" y="83.5">35</text>
<text x="100" y="81.2">36</text>
<text x="100" y="78.8">37</text>
<text x="156.5" y="80">17</text>
<text x="156.5" y="82.3">18</text>
<text x="208" y="82.3">3</text>
<text x="208" y="80">4</text>
<text x="44.3" y="85.9">11</text>
<text x="44.3" y="88.2">12</text>
<text x="51.1" y="84.7">PD1 TXD0 PCINT25</text>
<text x="51.1" y="87">PD2 INT0 PCINT26</text>
<text x="51.1" y="89.3">PD3 INT1 PCINT27</text>
<text x="80.8" y="89.3">PCINT4 ADC4 PA4</text>
<text x="80.8" y="87">PCINT3 ADC3 PA3</text>
<text x="80.8" y="84.7">PCINT2 ADC2 PA2</text>
<text x="100" y="88.2">33</text>
<text x="100" y="85.9">34</text>
<text x="156.5" y="84.7">19</text>
<text x="156.5" y="87">20</text>
<text x="208" y="87">1</text>
<text x="208" y="84.7">2</text>
<text x="7" y="91.2">C</text>
<text x="44.3" y="90.5">13</text>
<text x="44.3" y="92.8">14</text>
<text x="44.3" y="95.2">15</text>
<text x="51.1" y="91.7">PD4 OC1B PCINT28</text>
<text x="51.1" y="94">PD5 OC1A PCINT29</text>
<text x="80.8" y="94">PCINT6 ADC6 PA6</text>
<text x="80.8" y="91.7">PCINT5 ADC5 PA5</text>
<text x="100" y="95.2">30</text>
<text x="100" y="92.8">31</text>
<text x="100" y="90.5">32</text>
<text x="271.7" y="91.2">C</text>
<text x="44.3" y="97.5">16</text>
<text x="44.3" y="99.9">17</text>
<text x="51.1" y="96.4">PD6 ICP OC2B PCINT30</text>
<text x="51.1" y="98.7">PD7 OC2A PCINT31</text>
<text x="51.1" y="101">VCC</text>
<text x="80.8" y="96.4">PCINT7 ADC7 PA7</text>
<text x="90.6" y="98.7">AREF</text>
<text x="91.4" y="101">GND</text>
<text x="100" y="99.9">28</text>
<text x="100" y="97.5">29</text>
<text x="179.3" y="97.9" transform="rotate(-90 179.3 97.9)">1</text>
<text x="181.7" y="97.9" transform="rotate(-90 181.7 97.9)">2</text>
<text x="184" y="97.9" transform="rotate(-90 184 97.9)">3</text>
<text x="186.4" y="97.9" transform="rotate(-90 186.4 97.9)">4</text>
<text x="188.7" y="97.9" transform="rotate(-90 188.7 97.9)">5</text>
<text x="44.3" y="102.2">18</text>
<text x="44.3" y="104.5">19</text>
<text x="44.3" y="106.8">20</text>
<text x="51.1" y="103.4">GND</text>
<text x="51.1" y="105.7">PC0 SCL PCINT16</text>
<text x="78.7" y="105.7">PCINT23 TOSC2 PC7</text>
<text x="90.4" y="103.4">AVCC</text>
<text x="100" y="102.2">27</text>
<text x="100" y="106.8">25</text>
<text x="100" y="104.5">26</text>
<text x="44.3" y="109.2">21</text>
<text x="44.3" y="111.5">22</text>
<text x="51.1" y="108">PC1 SDA PCINT17</text>
<text x="51.1" y="110.4">PC2 TCK PCINT18</text>
<text x="51.1" y="112.7">PC3 TMS PCINT19</text>
<text x="78.7" y="108">PCINT22 TOSC1 PC6</text>
<text x="80.8" y="112.7">PCINT20 TDO PC4</text>
<text x="81.5" y="110.4">PCINT21 TDI PC5</text>
<text x="100" y="111.5">23</text>
<text x="100" y="109.2">24</text>
<text x="234.9" y="111.5">9</text>
<text x="234.9" y="109.2">8</text>
<text x="256.9" y="109.2">7</text>
<text x="256.9" y="111.5">6</text>
<text x="68.1" y="119.6" transform="rotate(-90 68.1 119.6)">45</text>
<text x="70.4" y="119.6" transform="rotate(-90 70.4 119.6)">46</text>
<text x="72.8" y="119.6" transform="rotate(-90 72.8 119.6)">47</text>
<text x="75.1" y="119.6" transform="rotate(-90 75.1 119.6)">48</text>
<text x="194.6" y="117.8" transform="rotate(-90 194.6 117.8)">22</text>
<text x="196.9" y="117.8" transform="rotate(-90 196.9 117.8)">21</text>
<text x="199.2" y="117.8" transform="rotate(-90 199.2 117.8)">20</text>
<text x="201.6" y="117.8" transform="rotate(-90 201.6 117.8)">19</text>
<text x="203.9" y="117.8" transform="rotate(-90 203.9 117.8)">18</text>
<text x="206.2" y="117.8" transform="rotate(-90 206.2 117.8)">17</text>
<text x="208.6" y="117.8" transform="rotate(-90 208.6 117.8)">16</text>
<text x="210.9" y="117.8" transform="rotate(-90 210.9 117.8)">15</text>
<text x="213.3" y="117.8" transform="rotate(-90 213.3 117.8)">14</text>
<text x="215.6" y="117.8" transform="rotate(-90 215.6 117.8)">13</text>
<text x="218" y="117.8" transform="rotate(-90 218 117.8)">10</text>
<text x="241.4" y="118.7" transform="rotate(-90 241.4 118.7)">1</text>
<text x="243.7" y="118.7" transform="rotate(-90 243.7 118.7)">2</text>
<text x="246.1" y="118.7" transform="rotate(-90 246.1 118.7)">3</text>
<text x="248.4" y="118.7" transform="rotate(-90 248.4 118.7)">4</text>
<text x="250.7" y="118.7" transform="rotate(-90 250.7 118.7)">5</text>
<text x="195.7" y="125" transform="rotate(-90 195.7 125)">NC</text>
<text x="198.1" y="125" transform="rotate(-90 198.1 125)">NC</text>
<text x="200.4" y="125" transform="rotate(-90 200.4 125)">NC</text>
<text x="202.7" y="125" transform="rotate(-90 202.7 125)">NC</text>
<text x="205.1" y="125" transform="rotate(-90 205.1 125)">NC</text>
<text x="207.4" y="125" transform="rotate(-90 207.4 125)">NC</text>
<text x="209.8" y="125" transform="rotate(-90 209.8 125)">NC</text>
<text x="212.1" y="125" transform="rotate(-90 212.1 125)">NC</text>
<text x="214.5" y="125" transform="rotate(-90 214.5 125)">NC</text>
<text x="216.8" y="125" transform="rotate(-90 216.8 125)">NC</text>
<text x="219.1" y="125" transform="rotate(-90 219.1 125)">NC</text>
<text x="153" y="130.2">1</text>
<text x="187.1" y="130.2">24</text>
<text x="187.1" y="127.9">23</text>
<text x="193.9" y="131.4">RTS</text>
<text x="193.9" y="129.1">CTS</text>
<text x="217.1" y="131.4">D+</text>
<text x="224.1" y="130.2">4</text>
<text x="7" y="135.6">B</text>
<text x="153" y="137.2">2</text>
<text x="187.1" y="137.2">27</text>
<text x="187.1" y="134.9">26</text>
<text x="187.1" y="132.5">25</text>
<text x="193.9" y="136.1">TXD</text>
<text x="193.9" y="133.7">RXD</text>
<text x="217.6" y="133.7">D-</text>
<text x="224.1" y="132.5">5</text>
<text x="271.7" y="135.6">B</text>
<text x="187.1" y="139.6">28</text>
<text x="188" y="141.9">1</text>
<text x="193.9" y="143.1">DCD</text>
<text x="193.9" y="140.8">DTR</text>
<text x="193.9" y="138.4">DSR</text>
<text x="214.8" y="140.8">VBUS</text>
<text x="224.1" y="139.6">8</text>
<text x="129" y="149.1" transform="rotate(-90 129 149.1)">1</text>
<text x="136" y="149.1" transform="rotate(-90 136 149.1)">2</text>
<text x="152.4" y="148.1" transform="rotate(-90 152.4 148.1)">8</text>
<text x="187.1" y="148.9">11</text>
<text x="188" y="144.2">2</text>
<text x="193.9" y="145.4">RI</text>
<text x="215.5" y="147.7">GND</text>
<text x="224.1" y="146.6">3</text>
<text x="224.1" y="148.9">6</text>
<text x="141.2" y="153.6">1</text>
<text x="141.2" y="155.9">2</text>
<text x="147.1" y="154.8">R</text>
<text x="163.2" y="155.9">6</text>
<text x="187.1" y="151.3">12</text>
<text x="188" y="153.6">9</text>
<text x="193.9" y="154.8">/RST</text>
<text x="193.9" y="152.4">SUSPEND</text>
<text x="193.9" y="150.1">/SUSPEND</text>
<text x="207.4" y="154.9" transform="rotate(-90 207.4 154.9)">GND</text>
<text x="209.8" y="154.9" transform="rotate(-90 209.8 154.9)">GND</text>
<text x="214.1" y="154.8">REGIN</text>
<text x="215.7" y="150.1">VDD</text>
<text x="224.1" y="153.6">7</text>
<text x="246.6" y="153.6">1</text>
<text x="256.9" y="153.6">2</text>
<text x="141.2" y="160.6">3</text>
<text x="147.1" y="157.1">/RE</text>
<text x="147.1" y="161.8">DE</text>
<text x="153.5" y="156.5" transform="rotate(-90 153.5 156.5)">VCC</text>
<text x="157.1" y="157.1">A</text>
<text x="157.1" y="161.8">B</text>
<text x="163.2" y="160.6">7</text>
<text x="206.2" y="161.7" transform="rotate(-90 206.2 161.7)">30</text>
<text x="208.6" y="161.7" transform="rotate(-90 208.6 161.7)">29</text>
<text x="126.6" y="165.4" transform="rotate(-90 126.6 165.4)">1</text>
<text x="133.6" y="165.4" transform="rotate(-90 133.6 165.4)">2</text>
<text x="141.2" y="162.9">4</text>
<text x="147.1" y="164.1">D</text>
<text x="153.5" y="164.3" transform="rotate(-90 153.5 164.3)">GND</text>
<text x="246.6" y="165.3">1</text>
<text x="256.9" y="165.3">2</text>
<text x="152.4" y="170.1" transform="rotate(-90 152.4 170.1)">5</text>
<text x="7" y="180">A</text>
<text x="124.3" y="181.8" transform="rotate(-90 124.3 181.8)">1</text>
<text x="131.3" y="181.8" transform="rotate(-90 131.3 181.8)">2</text>
<text x="271.7" y="180">A</text>
<text x="210.1" y="191">Date:</text>
<text x="218.3" y="191">14-Aug-2008</text>
<text x="233.5" y="191">Modified:</text>
<text x="254.6" y="191">Version</text>
<text x="189.5" y="193.1">chip45 GmbH &amp; Co. KG</text>
<text x="189.5" y="195.2">http://www.chip45.com</text>
<text x="210.1" y="195.7">File:</text>
<text x="210.1" y="193.3">Author:</text>
<text x="218.3" y="195.7">crumb644.sch</text>
<text x="255.7" y="195.7">1</text>
<text x="260.4" y="195.7">von</text>
<text x="262.8" y="192.2">1.0</text>
<text x="265.1" y="195.7">1</text>
<text x="38.4" y="198.9">1</text>
<text x="105.6" y="198.9">2</text>
<text x="172.8" y="198.9">3</text>
<text x="240.1" y="198.9">4</text>
</g>
<g font-size="1.7" fill="#800000">
<text x="36.3" y="36.7">VCC</text>
<text x="104.2" y="36.7">VCC</text>
<text x="166.8" y="41.4">PB0</text>
<text x="194.9" y="41.4">PA0</text>
<text x="92.3" y="45">GND</text>
<text x="166.8" y="43.8">PB1</text>
<text x="166.8" y="46.1">PB2</text>
<text x="194.9" y="43.8">PA1</text>
<text x="194.9" y="46.1">PA2</text>
<text x="235.4" y="46.1">VCC</text>
<text x="24.3" y="49.6">GND</text>
<text x="47.8" y="49.6">GND</text>
<text x="166.8" y="48.4">PB3</text>
<text x="166.8" y="50.8">PB4</text>
<text x="166.8" y="53.1">PB5</text>
<text x="194.9" y="48.4">PA3</text>
<text x="194.9" y="50.8">PA4</text>
<text x="194.9" y="53.1">PA5</text>
<text x="230" y="53.1">PB6</text>
<text x="120.4" y="56.6">GND</text>
<text x="166.8" y="55.5">PB6</text>
<text x="166.8" y="57.8">PB7</text>
<text x="194.9" y="55.5">PA6</text>
<text x="194.9" y="57.8">PA7</text>
<text x="230" y="57.8">PB7</text>
<text x="28.6" y="62.5">PB5</text>
<text x="28.6" y="64.8">PB6</text>
<text x="112.9" y="64.8">PB3</text>
<text x="112.9" y="62.5">PB4</text>
<text x="166.8" y="60.1">/RESET</text>
<text x="166.8" y="62.5">VCC</text>
<text x="166.8" y="64.8">GND</text>
<text x="194.9" y="60.1">AREF</text>
<text x="194.9" y="62.5">GND</text>
<text x="194.9" y="64.8">AVCC</text>
<text x="230" y="60.1">PB5</text>
<text x="230" y="62.5">/RESET</text>
<text x="28.6" y="67.1">PB7</text>
<text x="28.6" y="69.5">/RESET</text>
<text x="112.9" y="71.8">PB0</text>
<text x="112.9" y="69.5">PB1</text>
<text x="112.9" y="67.1">PB2</text>
<text x="166.8" y="67.1">XTAL2</text>
<text x="166.8" y="69.5">reserved</text>
<text x="166.8" y="71.8">PD0</text>
<text x="194.9" y="71.8">PC5</text>
<text x="194.9" y="69.5">PC6</text>
<text x="194.9" y="67.1">PC7</text>
<text x="28.6" y="76.5">XTAL2</text>
<text x="166.8" y="74.2">PD1</text>
<text x="166.8" y="76.5">PD2</text>
<text x="194.9" y="76.5">PC3</text>
<text x="194.9" y="74.2">PC4</text>
<text x="235.1" y="76">GND</text>
<text x="28.6" y="81.2">PD0</text>
<text x="28.6" y="83.5">PD1</text>
<text x="112.9" y="78.8">PA0</text>
<text x="112.9" y="81.2">PA1</text>
<text x="112.9" y="83.5">PA2</text>
<text x="166.8" y="78.8">PD3</text>
<text x="166.8" y="81.2">PD4</text>
<text x="166.8" y="83.5">PD5</text>
<text x="194.9" y="83.5">PC0</text>
<text x="194.9" y="81.2">PC1</text>
<text x="194.9" y="78.8">PC2</text>
<text x="28.6" y="85.9">PD2</text>
<text x="28.6" y="88.2">PD3</text>
<text x="112.9" y="85.9">PA3</text>
<text x="112.9" y="88.2">PA4</text>
<text x="166.8" y="85.9">PD6</text>
<text x="178.1" y="88.6" transform="rotate(-90 178.1 88.6)">RS485_A</text>
<text x="180.5" y="88.6" transform="rotate(-90 180.5 88.6)">RS485_B</text>
<text x="182.8" y="88.6" transform="rotate(-90 182.8 88.6)">USB_D+</text>
<text x="185.2" y="88.6" transform="rotate(-90 185.2 88.6)">USB_D-</text>
<text x="187.5" y="88.6" transform="rotate(-90 187.5 88.6)">USB_VBUS</text>
<text x="194.9" y="85.9">PD7</text>
<text x="28.6" y="90.5">PD4</text>
<text x="28.6" y="92.8">PD5</text>
<text x="28.6" y="95.2">PD6</text>
<text x="112.9" y="90.5">PA5</text>
<text x="112.9" y="92.8">PA6</text>
<text x="112.9" y="95.2">PA7</text>
<text x="28.6" y="97.5">PD7</text>
<text x="112.9" y="97.5">AREF</text>
<text x="28.6" y="104.5">PC0</text>
<text x="28.6" y="106.8">PC1</text>
<text x="112.9" y="106.8">PC6</text>
<text x="112.9" y="104.5">PC7</text>
<text x="112.9" y="102.2">AVCC</text>
<text x="28.6" y="109.2">PC2</text>
<text x="28.6" y="111.5">PC3</text>
<text x="112.9" y="111.5">PC4</text>
<text x="112.9" y="109.2">PC5</text>
<text x="230.5" y="118.1">GND</text>
<text x="258.6" y="118.1">GND</text>
<text x="151" y="125.6">VCC</text>
<text x="232.3" y="130.2">USB_D+</text>
<text x="38.4" y="134.5">GND</text>
<text x="66.5" y="134.5">GND</text>
<text x="106.3" y="134.5">GND</text>
<text x="180.8" y="134.9">PD0</text>
<text x="180.8" y="132.5">PD1</text>
<text x="232.3" y="132.5">USB_D-</text>
<text x="249.2" y="136.8">GND</text>
<text x="139.1" y="140.8">GND</text>
<text x="232.3" y="139.6">USB_VBUS</text>
<text x="32.9" y="144.7" transform="rotate(-90 32.9 144.7)">XTAL2</text>
<text x="35.3" y="144.7" transform="rotate(-90 35.3 144.7)">XTAL1</text>
<text x="122.3" y="148.9">PD2</text>
<text x="232.3" y="148.9">3V3</text>
<text x="62.1" y="151.3">VCC</text>
<text x="85.5" y="151.3">VCC</text>
<text x="169.1" y="155.9">RS485_A</text>
<text x="265.6" y="154.8">VCC</text>
<text x="169.1" y="160.6">RS485_B</text>
<text x="119.9" y="165.3">PD4</text>
<text x="204.7" y="171.8">GND</text>
<text x="228.1" y="171.8">GND</text>
<text x="235.1" y="171.8">GND</text>
<text x="57.8" y="179.3">/RESET</text>
<text x="77.8" y="179.3">PD7</text>
<text x="150.8" y="176.5">GND</text>
<text x="19.7" y="181.2">GND</text>
<text x="33.7" y="181.2">GND</text>
<text x="117.6" y="181.7">PD3</text>
</g>
<g font-size="1.7" fill="#000080">
<text x="33" y="53.1">100n</text>
<text x="40" y="52.7">100n</text>
<text x="100.9" y="48.4">100n</text>
<text x="111.5" y="50.3">10uH</text>
<text x="112.6" y="59.6">100n</text>
<text x="49.7" y="60.1">ATmega644P-20MU</text>
<text x="251.1" y="69.5">AVRISP6</text>
<text x="152.7" y="90.5">20 Pin 2.54mm</text>
<text x="206.5" y="90">20 Pin 2.54mm</text>
<text x="176.1" y="104.5">5 Pin 2.54mm</text>
<text x="239.4" y="106.8">mini USB Buchse, 5pol</text>
<text x="129.3" y="140.3">RS485_RX</text>
<text x="159.5" y="139.6">RS485_VCC</text>
<text x="147.8" y="144.2">100n</text>
<text x="239.4" y="149.1">100nF</text>
<text x="247.6" y="155.9">USB powered</text>
<text x="64.4" y="161.1">10k</text>
<text x="87.8" y="160.1">390R</text>
<text x="126.9" y="156.6">RS485_DIR</text>
<text x="220.6" y="158.3">CP2102</text>
<text x="239.4" y="160.4">1uF</text>
<text x="23.7" y="165.3">HC49 14.7456MHz</text>
<text x="159.7" y="167.6">SN75ALS176BD</text>
<text x="247.6" y="167.6">3V3 powered</text>
<text x="23.9" y="172">22p</text>
<text x="37.9" y="172">22p</text>
<text x="91.4" y="171.6">low current</text>
<text x="124.6" y="173">RS485_TX</text>
</g>
<g font-size="1.7" fill="#00f">
<text x="126.9" y="188.6">In case RS485 is not used, it will not disturb any signals</text>
<text x="126.9" y="191">and won't draw leackage current!</text>
</g>
</svg>
